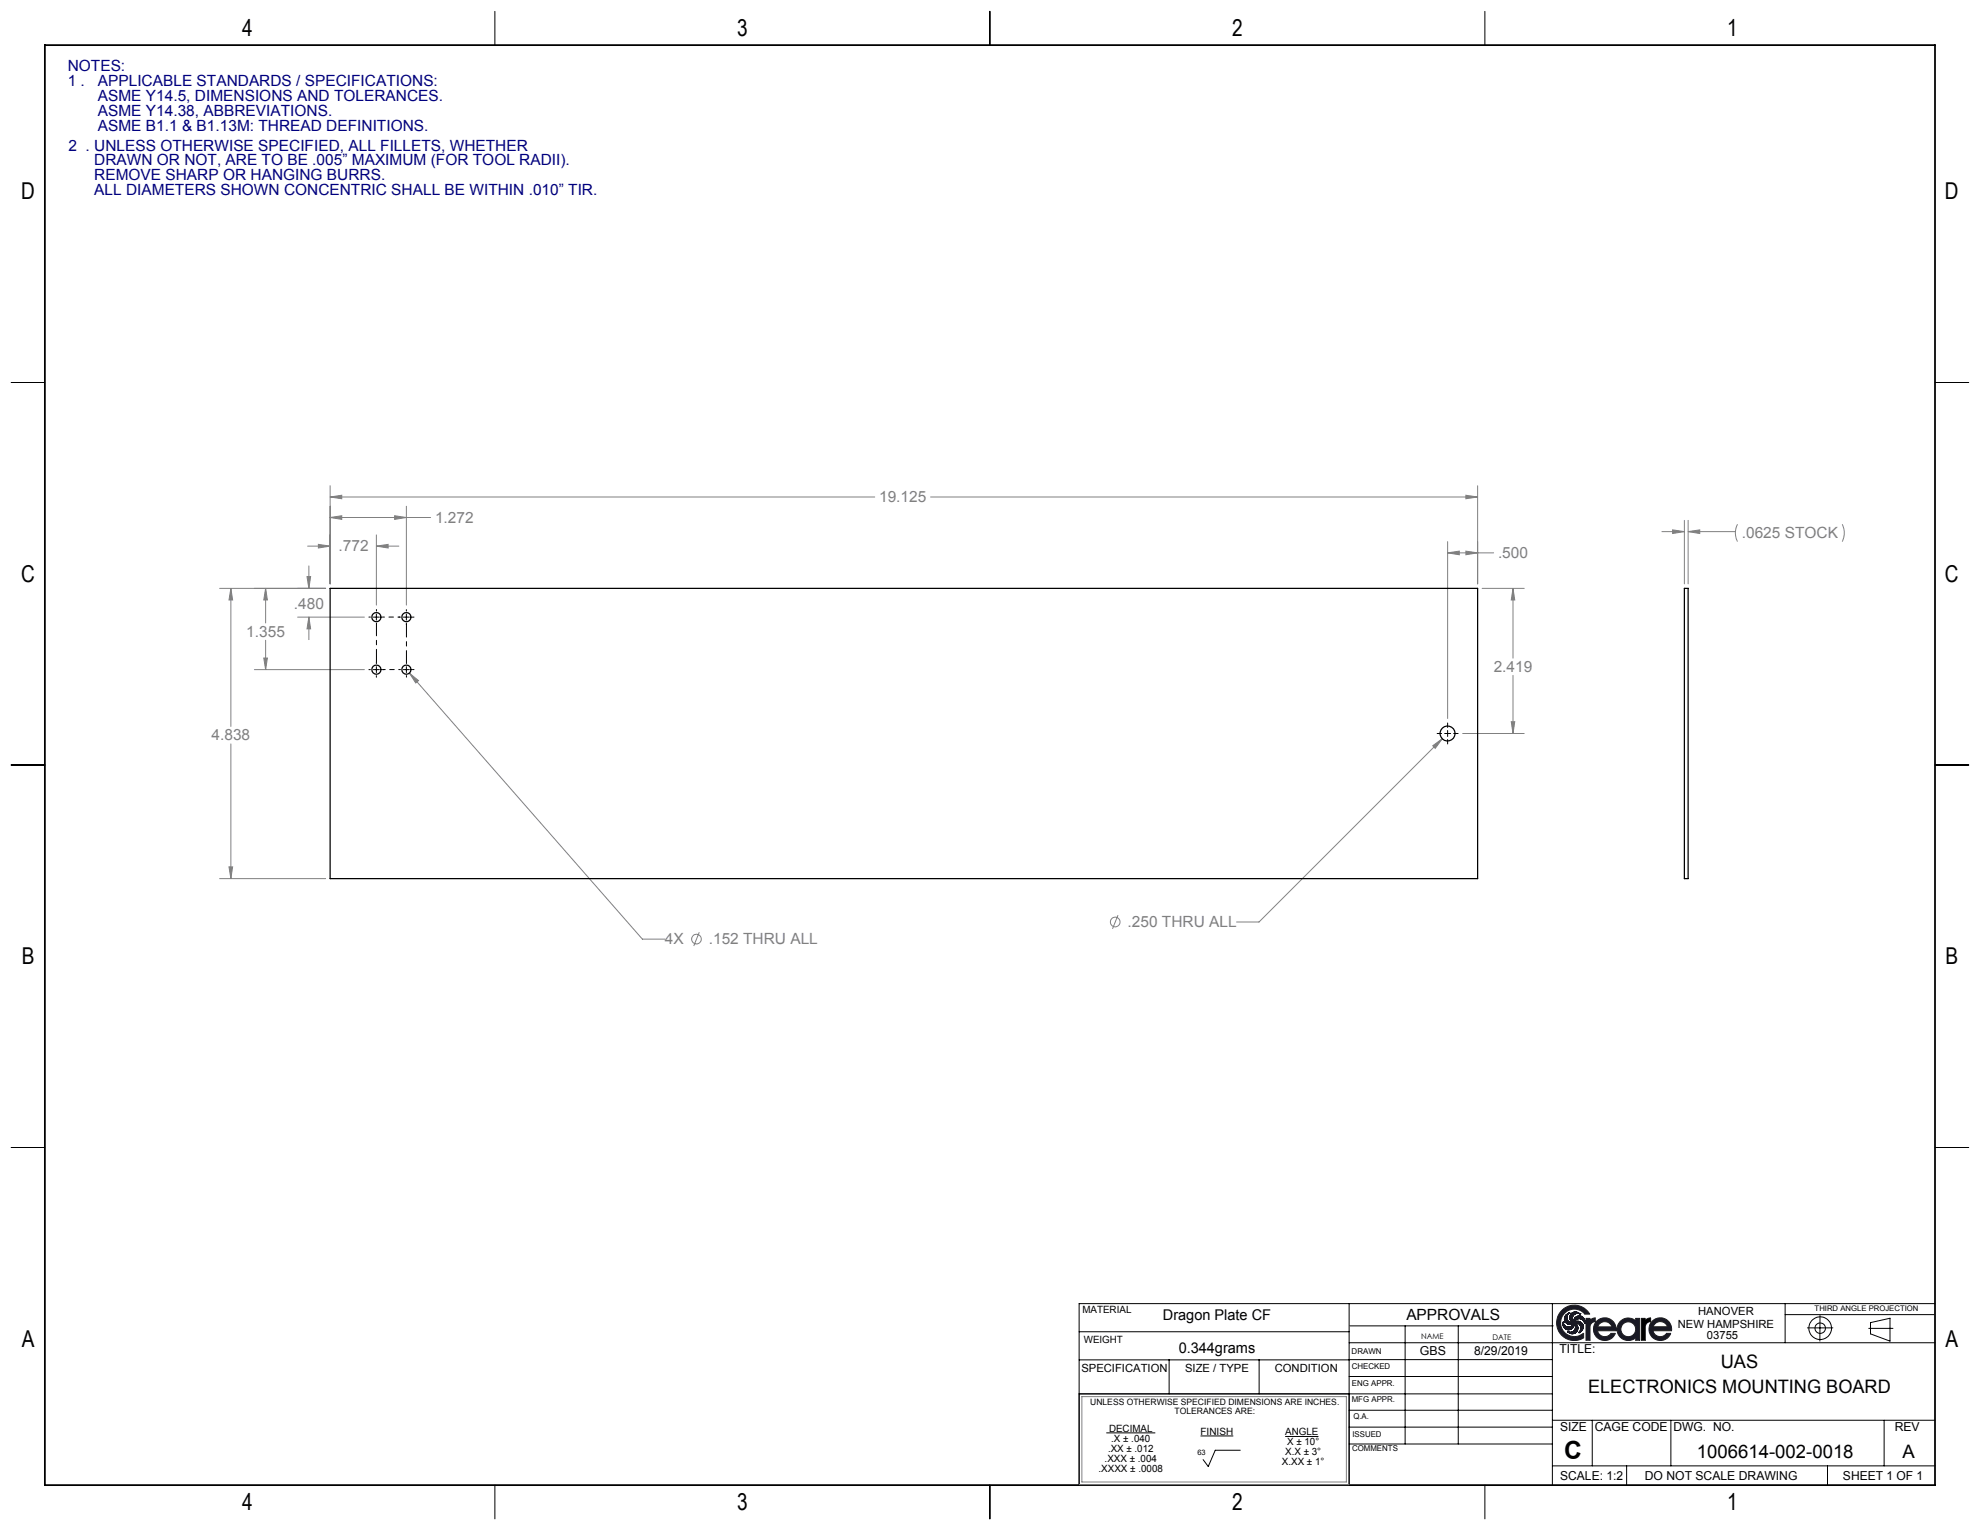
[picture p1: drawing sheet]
<svg xmlns="http://www.w3.org/2000/svg" width="559mm" height="432mm" viewBox="0 0 559 432" stroke-linecap="round" stroke-linejoin="round" font-family="sans-serif">
<g fill="none" stroke="#000" stroke-width=".28">
<path d="M139.7 3.2v9.5M279.4 3.2v9.5M419.1 3.2v9.5M3.1 107.9h9.6M546.1 107.9h9.5M3.1 215.9h9.6M546.1 215.9h9.5M3.1 323.8h9.6M546.1 323.8h9.5M304.6 375.8h76.2M380.8 367.9v51.2M380.8 379h165.3"/>
<path d="M381 374.2h57.4M396.6 374.2v33.3M411.6 374.2v33.3M438.1 367.9v51.2M503.8 367.9v11.1M503.8 371h42.1M510.1 374.8h7.2M513.6 371.3v7.2M527.4 374.9h6.8M527.9 373.3l5.5-1.3v6.5l-5.5-2.1zM546.1 367.9h-241.5v51.2M304.6 393.4h133.5"/>
<path d="M304.6 383.8h76.2M304.6 393.4h76.2v25.6h-76.2zM330 383.8v9.6M355.4 383.8v9.6M380.8 388.5h57.3M380.8 383.7h57.3M380.8 398h57.3M139.7 419.1v9.6M279.4 419.1v9.6M312.2 404.4h13.9M338.8 405.3h9.3M350 409.3h-7l-2 4.6-1.5-2"/>
<path d="M362.7 405.4h9.4M380.8 402.8h57.3M380.8 407.5h57.2M419.1 419.1v9.6M438.1 413.7h108M438.1 400.8h108M449.4 400.8v12.9M459.1 413.7v5.4M471.6 400.8v12.9M515.8 413.7v5.4M531.7 400.8v12.9"/>
<circle cx="513.7" cy="374.9" r="3.2"/>
<circle cx="513.7" cy="374.8" r="1.48"/>
</g>
<g fill="none" stroke="#191924" stroke-width=".28">
<path d="M441.1 373.2h.1M441.1 373.2l.1 1.1M441.1 373.2l.7 1.1 1.3 .2M441.1 374.1v.1M441.2 374.3l.1 .1M441.5 372.3v.1M441.7 371.5v.1M441.7 373h.1M442 371.2h-.1M442.2 372.1v.1M442.2 374.5h.1M442.3 371.2l-.1 1.1a1.5 1.5 0 0 0 1.7 1"/>
<path d="M442.4 372.6h.1M442.4 371.2h-.1M442.5 375.9h.1M442.5 375.9l1 .5M442.7 370.7h.1M442.7 370.6a1.72 1.72 0 0 0-1.2 1.9l.6 1 .8 .3M442.8 370.6l-.4 .6M442.8 370.6h.1M443 375.2l-.1 .1M443.1 372.1l.2 .7 .6 .5M443.1 373.2h.1M443.1 371.3v.1"/>
<path d="M443.3 376.3h.1M443.4 373.8h-.1M443.5 376h-.1M443.6 375.9h.1M443.8 371.8h.1M443.8 372.7v.1M443.9 375.8h.1M444 373.6l-1.3 .2M444 374.6h.1M444 373.6l-.4 .6-.7 .3M444 373.1h.1M444.1 371.2l-.1 .1"/>
<path d="M444.1 370.3h.1M444.1 373.1l.3-1.1 .9-.6h.8l.7 .4a1.59 1.59 0 0 1 .5 1.7M444.2 375.6h-.1M444.3 376.3h.1M444.3 373.1l.6-.7 .9-.3 .9 .4 .5 1M444.4 373.1h.1M444.4 373.1l1.1-.2 1 .6M444.5 373.8l-.2-.2-.4 1.1-.8 .5h-1l-.8-.8M444.5 373.3h.4a1.54 1.54 0 0 1 1.2 2.1M444.5 373.8v.1M444.5 373.3l.7 .8M444.5 373.9l.1 1a1.46 1.46 0 0 1-2 1h-.1"/>
<path d="M444.6 372.7h-.1M444.6 374.2h.1M444.6 374.7v.1M445 370.3h.1M445 373.9h.1M445.1 372.3h.1M445.2 374.1v.1M445.2 373.4h.1M445.2 374.2l.1 .9-.3 .7-.9 .6h-.7M445.6 376.1h.1M445.6 376v.1M445.6 376h.1"/>
<path d="M445.8 373h.1M445.8 370.7l-.1-.1a1.65 1.65 0 0 0-2.1 0l-.5 .8v.9M445.8 370.8h.1M445.8 370.7h-.9l-.8 .5-.4 .7 .1 .7 .2 .5M446.1 375.4l-.1 .1M446.1 374.3v.1M446.1 375.2l-.5 .8M446.1 371.4h.1M446.2 372.3h.1M446.4 373.3l.4 .8M446.5 371.6h.1M446.5 372.4l.1 .1"/>
<path d="M446.6 375.3l-.1 .1M446.8 374a1.85 1.85 0 0 1-.6 1.8l-.6 .3M446.8 374.8v.1M446.9 372.7h.1M446.9 371.9v.1M446.9 376.4v1.1M447.2 373.5h.1M447.2 372.6h.1M447.3 370.9h1.4M447.3 370.9a3.9 3.9 0 0 0-5.5-.5 3.9 3.9 0 0 0-.4 5.6 3.9 3.9 0 0 0 5.5 .3v.1M447.6 378.1h1.1M447.7 372.1l-.1 6"/>
<path d="M448.7 370.9a5 5 0 0 0-6.9-1.9 5 5 0 0 0-1.8 6.8 5 5 0 0 0 6.9 1.7M448.7 374.3v3.8M450.2 372v.9M450.2 372.9a1.82 1.82 0 0 0-1.5 1.4M450.2 372h-.6l-.8 .5-.1-.4h-1M450.9 374.5h3.9M450.9 374.5a2.06 2.06 0 0 1 2-1.5 2.06 2.06 0 0 1 1.9 1.5M454.7 376.3h1.1M454.7 376.3a2.11 2.11 0 0 1-2.1 .9 2.11 2.11 0 0 1-1.7-1.6h5.1a3.2 3.2 0 0 0-3.6-3.6 3.2 3.2 0 0 0-2.6 4.4 3.2 3.2 0 0 0 4.9 1.4l.7-.7 .4-.8M461.6 372.6a3.2 3.2 0 0 0-4.4 .4 3.2 3.2 0 0 0 0 4.4 3.2 3.2 0 0 0 4.4 .3v.4M461.8 372.1h.8M461.8 372.1l-.2 .5"/>
<path d="M462.6 372.1l.1 6.1-1.1-.1M463.2 378.1h1.1M463.3 372.1h.9M463.3 372.1l-.1 6M464.3 374.3v3.8M465.8 372v.9M465.8 372.9a1.89 1.89 0 0 0-1.5 1.4M465.8 372h-.6l-.8 .5-.2-.4M467.3 373.4a1.95 1.95 0 0 1 3.2 1h-4zM470.4 376.3h1M470.4 376.3a2.14 2.14 0 0 1-2.2 .9 2.14 2.14 0 0 1-1.7-1.6h5.2a3.2 3.2 0 0 0-3.8-3.5 3.2 3.2 0 0 0-2.2 4.6 3.2 3.2 0 0 0 5 .8l.7-.8v-.4"/>
<circle cx="459.5" cy="375.2" r="2.1"/>
</g>
<path d="M12.7 12.7h533.4v406.4h-533.4z" fill="none" stroke="#000" stroke-width=".5"/>
<path d="M305.3 394.2h74.7v24.1h-74.7zM304.6 419h76.2" fill="none" stroke="#808080" stroke-width=".28"/>
<path d="M463.3 372.1h1l.1 .4 .8-.5h.6v1l-.7 .2-.7 .8-.1 4.2h-1.1z" fill-rule="evenodd" fill="#000"/>
<g fill="#191924">
<path d="M440.9 369.6a5 5 0 0 0-.6 6.7 5 5 0 0 0 6.6 1.2v-1.2a3.9 3.9 0 0 1-5.5-.4 3.9 3.9 0 0 1 .4-5.5 3.9 3.9 0 0 1 5.5 .5h1.4a5 5 0 0 0-7.8-1.3zM447.6 372.1v6.1h1.1l.1-4.1 .6-.8 .8-.3v-1h-.6l-.8 .5-.1-.4zM442 371.1l-.5 1.2 .3 .9 1.1 .6 1.1-.2-.4 .6-1.2 .3-.9-.4-.4-.9v1l.4 .6 .8 .5h.6l1-.6 .4-1.1 .3 .6v.8l-.5 .6-.7 .4-.9-.1 .6 .4 .8 .1 1.1-.6 .3-.7v-.7l-.9-1 .2-.1 .9 .2 .6 .8v1.1l-.5 .7 .8-.5 .4-.8v-.8l-.3-.5-1-.6-1.2 .2 .6-.7 1.2-.2 .7 .4 .5 .9v-.9l-.4-.6-.7-.6h-.8l-1 .6-.3 1.1-.4-.6 .1-.7 .4-.7 .7-.4h.9l-.8-.4h-.6l-1.1 .6-.2 1.2 .2 .7 .6 .5-.9-.1-.8-.9v-.8l.6-.9z" fill-rule="evenodd"/>
<path d="M451.4 373.6l1-.5h1.1l1 .6 .4 .8h-4zM450.6 372.9a3.2 3.2 0 0 0 .5 4.9 3.2 3.2 0 0 0 4.7-1.5h-1.1l-.7 .7-1.4 .2-1.2-.5-.5-1.1h5.1a3.2 3.2 0 0 0-1.7-3.4 3.2 3.2 0 0 0-3.7 .7zM467 373.6l.9-.5h1.3l.8 .4 .5 .9h-4zM466.3 372.8a3.2 3.2 0 0 0 .4 4.9 3.2 3.2 0 0 0 4.8-1.4h-1.2l-.7 .7-1.4 .2-1-.4-.7-1.2h5.2a3.1 3.1 0 0 0-1.7-3.4 3.1 3.1 0 0 0-3.7 .6zM457.5 375.1a2.09 2.09 0 0 1 4.1 0 2.09 2.09 0 0 1-4.1 0zM457.2 373a3.2 3.2 0 0 0 .1 4.4 3.2 3.2 0 0 0 4.3 .2l.1 .6h1v-6.1h-1l-.2 .5a3.2 3.2 0 0 0-4.3 .4z" fill-rule="evenodd"/>
</g>
<g fill="none" stroke="#808080" stroke-width=".28">
<path d="M93.2 137.1v27.7M413.7 139.8l3.3 .5-3.3 .5zM417 137.1v27.7M86.8 154.1h6.4M87.2 159.7v6.4M89.9 153.6l3.3 .5-3.3 .6zM93.2 140.3l3.2-.5v1zM93.2 146l3.2-.4v1zM93.2 140.3h153.7M93.2 146h28.3M106.2 154.1l3.3-.5v1.1zM106.2 151v19.8"/>
<path d="M106.2 154.1h6.4M111.4 145.6l3.3 .4-3.3 .6zM114.7 142.9v27.9M262.6 140.3h154.4M408.6 156l3.2-.5v1.1zM408.6 152.9v49.9M408.6 156h12.9M413.7 155.5l3.3 .5-3.3 .6zM469 150h6.4M472.1 149.5l3.3 .5-3.3 .6zM475.4 146.9v17.9M476.4 150l3.3-.5v1.1z"/>
<path d="M476.4 146.9v17.9M476.4 150h13.4M490.4 148l-.6 2.2 .2 1.7 .4 1M519.9 148l.6 1.9-.1 1.7-.5 1.3M62 166.1h29.9M65.2 166.1l.5 3.2h-1.1zM65.2 166.1v38.9M75 166.1l.5 3.2h-1.1zM75 166.1v9.7M84 174.2h18.8M86.6 162.7h1.1l-.5 3.4zM87.2 174.2l.5 3.3h-1.1z"/>
<path d="M87.2 174.2v6.3M418.3 166.1h11.9M427 166.1l.5 3.2h-1zM427 166.1v19.6M71.8 189h31M74.4 185.7h1.1l-.5 3.3zM75 180.7v8.3M115.5 190l2.6 2.1-.8 .7zM115.5 190l65.8 75h6.3M427 190.6v16.4M65.2 209.9v38.1M404.4 210.5l2.6-2-1.9 2.7z"/>
<path d="M407 208.5l-51.7 51.7h-6.3M412.8 207h17.4M426.5 203.7h1l-.5 3.3zM62 248h29.9M64.6 244.7h1.1l-.5 3.3zM315.5 258.3l-1.5 3.8M197.3 263.1l-1.5 3.9"/>
<circle cx="196.5" cy="265" r="1.36"/>
<circle cx="314.7" cy="260.2" r="1.35"/>
</g>
<path d="M106.2 175.8v11.1M114.7 187.3v-11.2" fill="none" stroke="#000" stroke-width=".28" stroke-dasharray="15.2 1.3 1.3 1.3" stroke-dashoffset="11.6"/>
<path d="M113 189h-4.8" fill="none" stroke="#000" stroke-width=".28" stroke-dasharray="15.2 1.3 1.3 1.3" stroke-dashoffset="14.8"/>
<path d="M104.5 174.2h-.4M106.2 172.5v-.5M114.7 190.7v.4M116.4 189h.4" fill="none" stroke="#000" stroke-width=".28" stroke-dasharray="15.2 1.3 1.3 1.3"/>
<path d="M107.9 174.2h5" fill="none" stroke="#000" stroke-width=".28" stroke-dasharray="15.2 1.3 1.3 1.3" stroke-dashoffset="14.7"/>
<g fill="none" stroke="#000" stroke-width=".28">
<path d="M105.4 174.2h1.7M106.2 173.3v1.7M112.6 174.2h.4M113.8 174.2h1.7M114.7 172v.5M114.7 173.3v1.7M114.7 175.9v.4M116.4 174.2h.4M104.1 189h.4M105.4 189h1.7M106.2 186.9v.4M106.2 188.1v1.7"/>
<path d="M106.2 190.7v.4M107.9 189h.5M113.8 189h1.7M114.7 188.1v1.7M405.6 207h1.3M407.7 207h1.7M408.6 204v1.3M408.6 206.2v1.7M408.6 208.7v1.3M410.2 207h1.3"/>
</g>
<path d="M413.7 139.8l3.3 .5-3.3 .5zM93.2 140.3l3.2-.5v1zM65.2 166.1l.5 3.2h-1.1zM64.6 244.7h1.1l-.5 3.3zM115.5 190l1.8 2.8 .8-.7zM404.4 210.5l.7 .7 1.9-2.7zM89.9 153.6l3.3 .5-3.3 .6zM106.2 154.1l3.3-.5v1.1zM93.2 146l3.2-.4v1zM111.4 145.6l3.3 .4-3.3 .6zM86.6 162.7h1.1l-.5 3.4zM87.2 174.2l.5 3.3h-1.1zM75 166.1l.5 3.2h-1.1zM74.4 185.7h1.1l-.5 3.3zM413.7 155.5l3.3 .5-3.3 .6zM408.6 156l3.2-.5v1.1zM427 166.1l.5 3.2h-1zM426.5 203.7h1l-.5 3.3zM472.1 149.5l3.3 .5-3.3 .6zM476.4 150l3.3-.5v1.1z" fill="#808080"/>
<g fill="none" stroke="#000" stroke-width=".35">
<path d="M93.2 166.1h323.8v81.9h-323.8zM475.4 166.1h1v81.9h-1z"/>
<circle cx="106.2" cy="174.2" r="1.3"/>
<circle cx="114.7" cy="174.2" r="1.3"/>
<circle cx="106.2" cy="189" r="1.3"/>
<circle cx="114.7" cy="189" r="1.3"/>
<circle cx="408.5" cy="207" r="2.12"/>
</g>
<text font-size="7.1" x="441.4" y="411.7">C</text>
<g font-size="6.6">
<text x="68.3" y="10.1">4</text>
<text x="208.1" y="10.1">3</text>
<text x="347.8" y="10.1">2</text>
<text x="487.5" y="10.1">1</text>
<text x="6" y="56.2">D</text>
<text x="548.9" y="56.2">D</text>
<text x="6" y="164.1">C</text>
<text x="548.9" y="164.1">C</text>
<text x="6.1" y="272.1">B</text>
<text x="549.1" y="272.1">B</text>
<text x="6.1" y="380">A</text>
<text x="549.1" y="380">A</text>
<text x="68.3" y="426.1">4</text>
<text x="208.1" y="426.1">3</text>
<text x="347.8" y="426.1">2</text>
<text x="487.5" y="426.1">1</text>
</g>
<g font-size="5.2">
<text x="485.6" y="386.1">UAS</text>
<text x="448.2" y="393.3">ELECTRONICS MOUNTING BOARD</text>
<text x="478.9" y="411.4">1006614-002-0018</text>
<text x="536.9" y="411.4">A</text>
</g>
<g font-size="4.4" fill="#000080">
<text x="19.1" y="20.2">NOTES:</text>
<text x="19.1" y="24.3">1 .</text>
<text x="27.6" y="28.5">ASME Y14.5, DIMENSIONS AND TOLERANCES.</text>
<text x="27.6" y="24.3">APPLICABLE STANDARDS / SPECIFICATIONS:</text>
<text x="27.6" y="32.7">ASME Y14.38, ABBREVIATIONS.</text>
<text x="27.6" y="36.9">ASME B1.1 &amp; B1.13M: THREAD DEFINITIONS.</text>
<text x="19.3" y="42.5">2 . UNLESS OTHERWISE SPECIFIED, ALL FILLETS, WHETHER</text>
<text x="26.6" y="46.7">DRAWN OR NOT, ARE TO BE .005” MAXIMUM (FOR TOOL RADII).</text>
<text x="26.6" y="50.9">REMOVE SHARP OR HANGING BURRS.</text>
<text x="26.6" y="55">ALL DIAMETERS SHOWN CONCENTRIC SHALL BE WITHIN .010” TIR.</text>
</g>
<g font-size="4.4" fill="#808080">
<text x="248.1" y="141.7">19.125</text>
<text x="122.8" y="147.5">1.272</text>
<text x="95.6" y="155.6">.772</text>
<text x="491.6" y="151.8">.0625 STOCK</text>
<text x="422.8" y="157.5">.500</text>
<text x="82.9" y="171.9">.480</text>
<text x="69.5" y="179.7">1.355</text>
<text x="421.6" y="189.6">2.419</text>
<text x="59.7" y="208.9">4.838</text>
<text x="318.2" y="261.6">.250 THRU ALL</text>
<text x="187.6" y="266.5">4X</text>
<text x="200" y="266.5">.152 THRU ALL</text>
</g>
<text font-size="4.4" x="396.9" y="372.6">APPROVALS</text>
<g font-size="4.2">
<text x="328.2" y="372.6">Dragon Plate CF</text>
<text x="332.6" y="382">0.344grams</text>
</g>
<g font-size="3.5">
<text x="400.7" y="382.5">GBS</text>
<text x="416" y="382.5">8/29/2019</text>
<text x="440.1" y="381.7">TITLE:</text>
<text x="440.3" y="404">SIZE</text>
<text x="450.1" y="404">CAGE CODE</text>
<text x="472.3" y="404">DWG. NO.</text>
<text x="534.7" y="404">REV</text>
<text x="440.3" y="417.6">SCALE: 1:2</text>
<text x="464.2" y="417.6">DO NOT SCALE DRAWING</text>
<text x="520.1" y="417.5">SHEET 1 OF 1</text>
</g>
<g font-size="3.2">
<text x="479.3" y="371.1">HANOVER</text>
<text x="473.5" y="374.8">NEW HAMPSHIRE</text>
<text x="481.7" y="378">03755</text>
<text x="305.2" y="387.2">SPECIFICATION</text>
<text x="334.5" y="387.2">SIZE / TYPE</text>
<text x="359.8" y="387.2">CONDITION</text>
</g>
<g font-size="2.8">
<text x="305.5" y="370.7">MATERIAL</text>
<text x="305.9" y="379">WEIGHT</text>
<text x="313" y="404.1">DECIMAL</text>
<text x="313.6" y="406.9">.X ± .040</text>
<text x="338.8" y="404.9">FINISH</text>
<text x="362.7" y="405.1">ANGLE</text>
<text x="363.3" y="407.9">X ± 10°</text>
<text x="311.7" y="412.5">.XXX ± .004</text>
<text x="312.7" y="409.7">.XX ± .012</text>
<text x="361.8" y="413.6">X.XX ± 1°</text>
<text x="362.7" y="410.7">X.X ± 3°</text>
<text x="310" y="415.4">.XXXX ± .0008</text>
</g>
<g font-size="2.5">
<text x="307.7" y="396.5">UNLESS OTHERWISE SPECIFIED DIMENSIONS ARE INCHES.</text>
<text x="331.5" y="399">TOLERANCES ARE:</text>
</g>
<g font-size="2.3">
<text x="381.5" y="382">DRAWN</text>
<text x="381.5" y="386.3">CHECKED</text>
<text x="381.5" y="395.7">MFG APPR.</text>
<text x="381.6" y="391.1">ENG APPR.</text>
<text x="381.9" y="400.5">Q.A.</text>
<text x="381.7" y="405.4">ISSUED</text>
<text x="381.6" y="409.5">COMMENTS</text>
</g>
<g font-size="2.2">
<text x="512.1" y="370.1">THIRD ANGLE PROJECTION</text>
<text x="401.1" y="377.9">NAME</text>
<text x="421.2" y="378.2">DATE</text>
</g>
<text font-size="2.1" x="338" y="410.6">63</text>
</svg>
